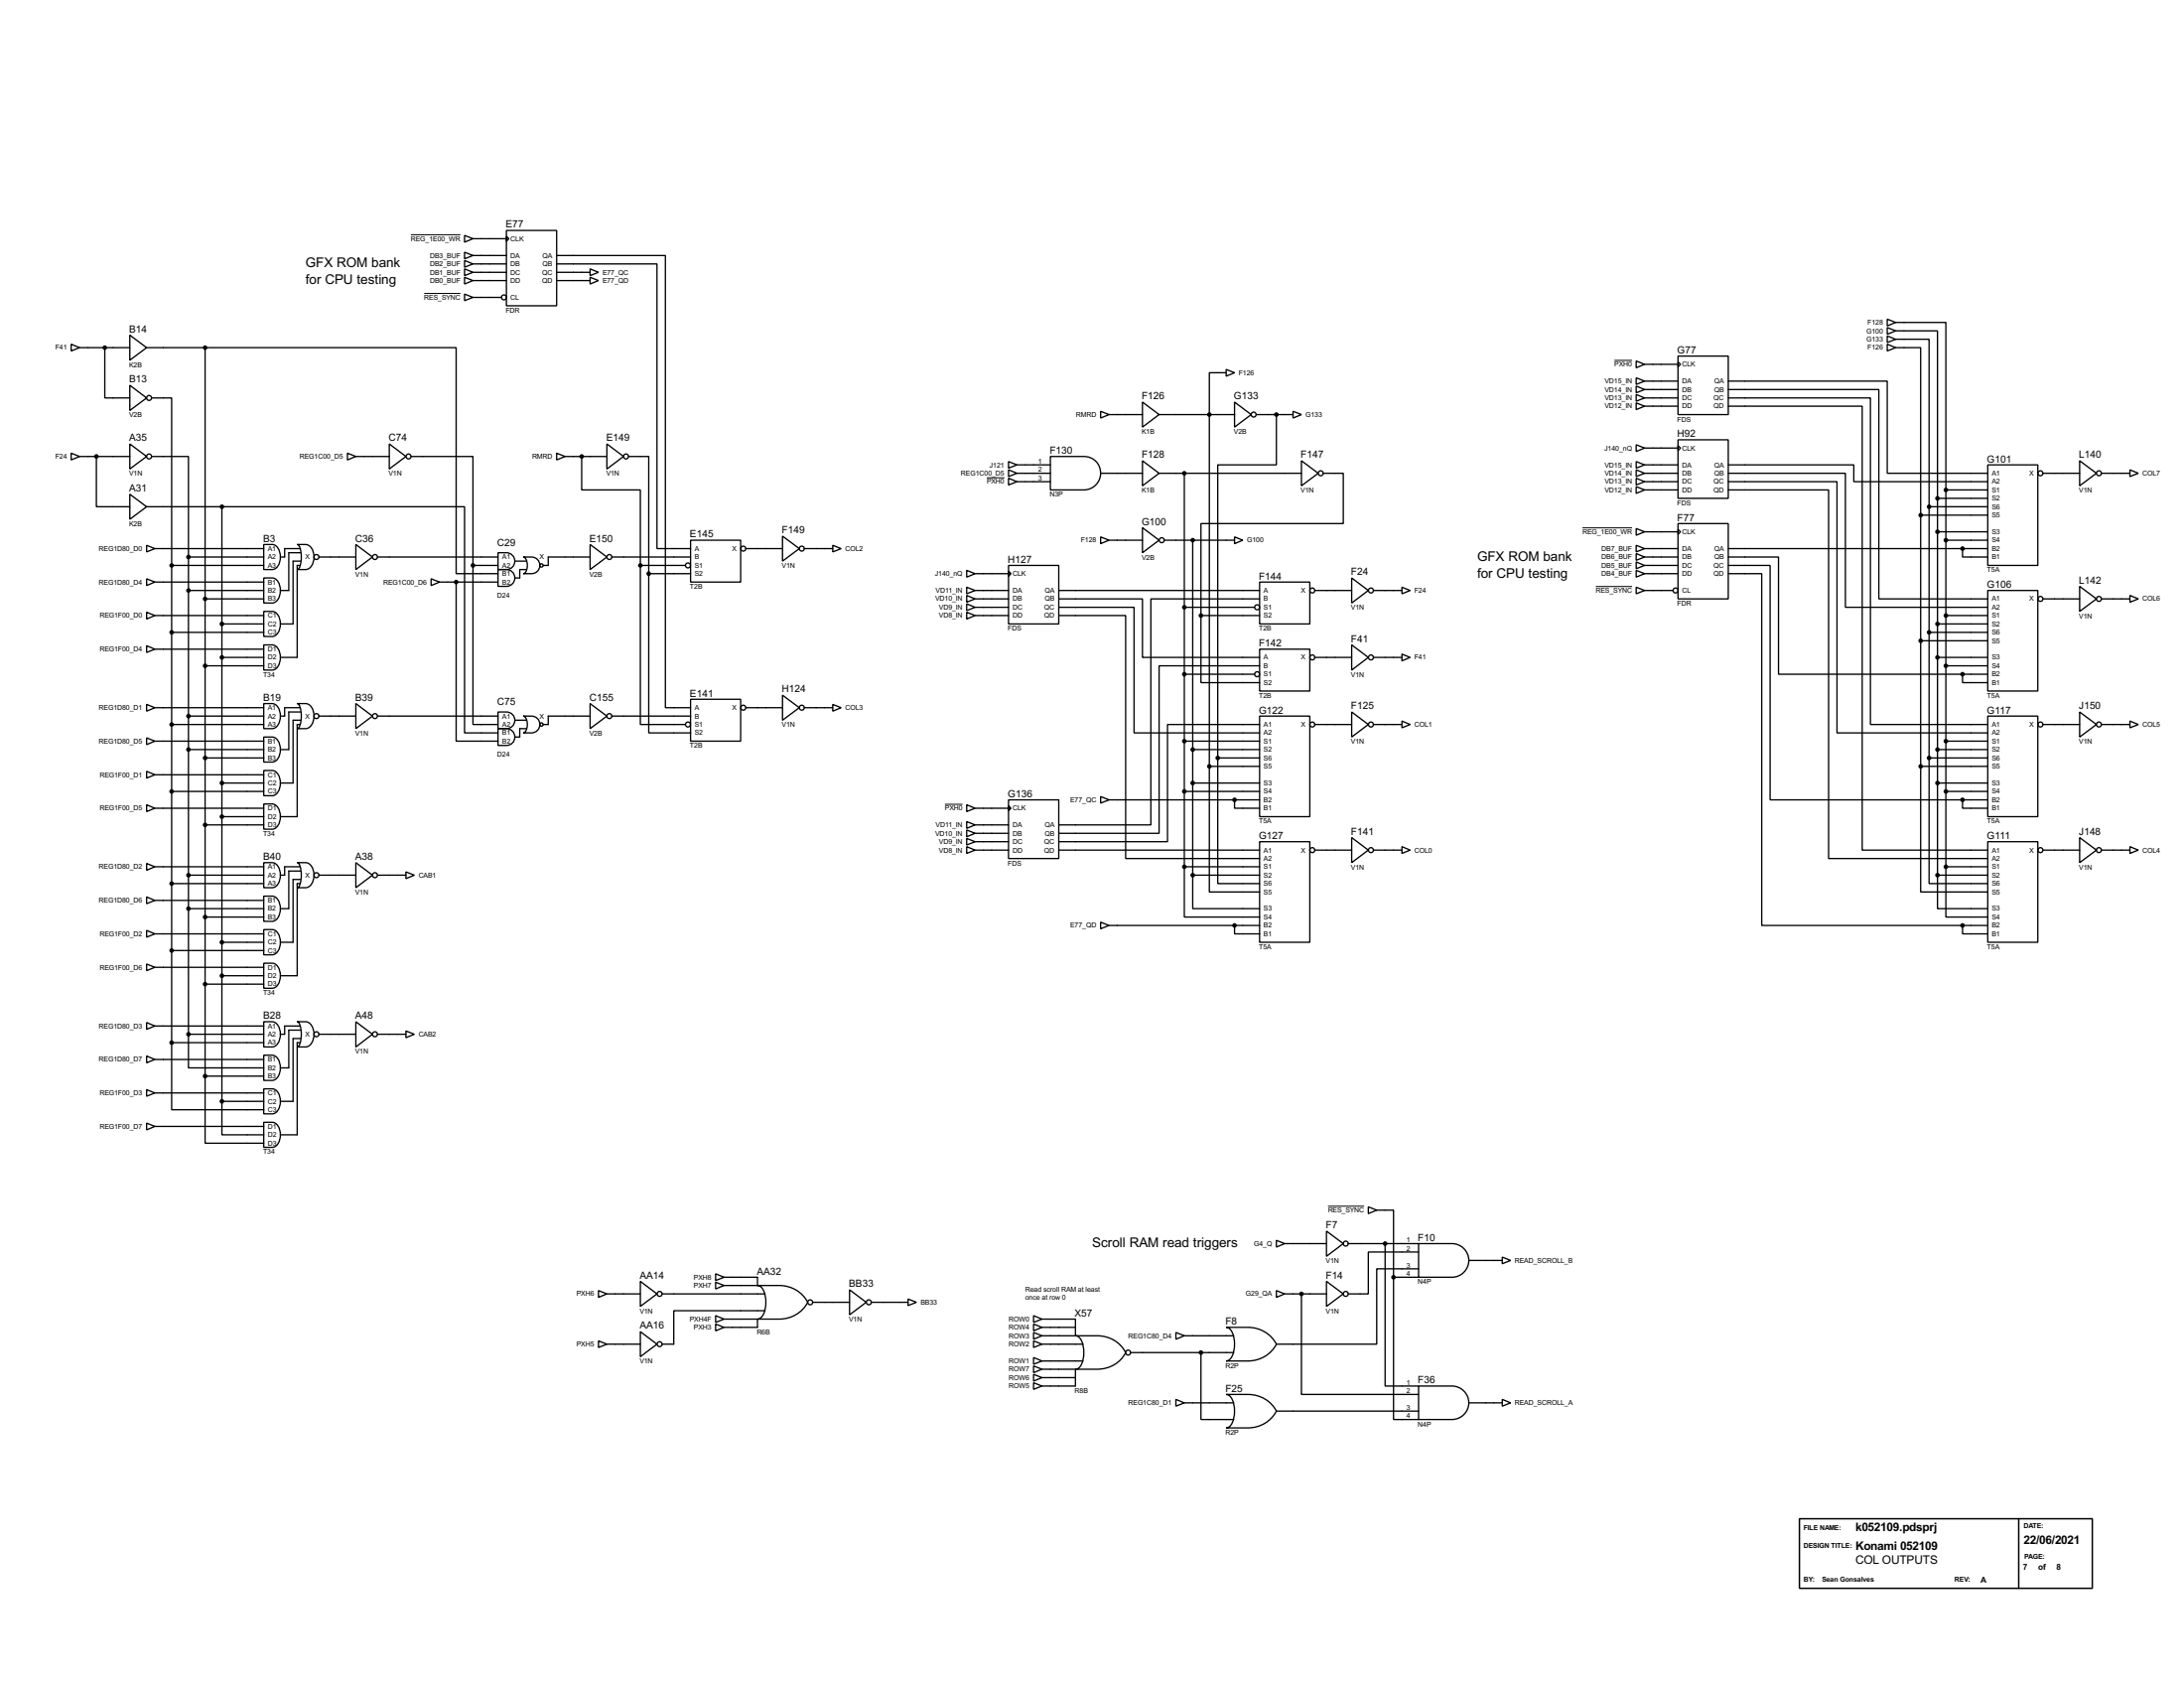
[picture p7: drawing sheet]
<svg xmlns="http://www.w3.org/2000/svg" width="663mm" height="510mm" viewBox="0 0 663 510" stroke-linecap="round" stroke-linejoin="round" font-family="sans-serif">
<g fill="none" stroke="#000" stroke-width=".4">
<path d="M141 79l2.6 1.1-2.6 1zM141 76.5l2.6 1-2.6 1zM141 71.4l2.6 1-2.6 1.1zM143.6 77.5h10.1M143.6 72.4h10.1M153.7 69.9h15.3v22.9h-15.3zM153.7 71.7l.8 .7-.8 .8zM169 77.5h33v137.2h7.6M141 84.1l2.6 1-2.6 1.1zM141 81.6l2.6 1-2.6 1zM141 89.2l2.6 1-2.6 1zM143.6 85.1h10.1"/>
<path d="M143.6 82.6h10.1M143.6 80.1h10.1M143.6 90.2h8.6M169 80.1h30.4v86.3h10.2M169 85.1h10.1M169 82.6h10.1M179.1 81.6l2.6 1-2.6 1zM179.1 84.1l2.6 1-2.6 1.1zM572.8 96.8l2.6 1-2.6 1.1zM572.8 99.4l2.6 1-2.6 1zM575.4 97.8h15.2v50.8M21.6 104.4l2.6 1.1-2.6 1z"/>
<path d="M24.2 105.5h15.2M31.8 105.5v15.2h7.6M39.4 101.7l5.1 3.8-5.1 3.8zM39.4 116.9l5.1 3.8-5.1 3.8zM44.5 105.5h17.8M62.3 105.5h76.2v68.5h12.7M62.3 105.5v220.9M372.2 112.1l2.5 1-2.5 1zM372.2 113.1h-5.1v119.4M496.6 114.6l2.6 1-2.6 1zM496.6 117.1l2.6 1.1-2.6 1zM496.6 119.7l2.6 1-2.6 1z"/>
<path d="M496.6 109.5l2.6 1-2.6 1.1zM499.2 115.6h10.1M499.2 118.2h10.1M499.2 110.5h10.1M509.3 108h15.3v17.8h-15.3zM509.3 109.8l.8 .7-.8 .8zM524.6 115.6h48.2v28h30.5M524.6 118.2h45.7v63.5h33M572.8 101.9l2.6 1-2.6 1zM572.8 104.4l2.6 1.1-2.6 1zM575.4 100.4h12.7v50.8M575.4 102.9h10.1v50.8"/>
<path d="M575.4 105.5h7.6v50.8M21.6 137.5l2.6 1-2.6 1zM24.2 138.5h15.2M29.3 138.5v15.2h10.1M39.4 134.7l5.1 3.8-5.1 3.8zM46 138.5h11.2v30.5M46 120.7h6.1v50.8M105.5 137.5l2.5 1-2.5 1zM108 138.5h10.2M118.2 134.7l5 3.8-5 3.8zM124.8 138.5h18.8v33M169 137.5l2.5 1-2.5 1z"/>
<path d="M171.5 138.5h12.7M176.6 138.5v10.1h17.8v22.9M184.2 134.7l5.1 3.8-5.1 3.8zM190.8 138.5h6.1v35.5M318.8 138.5h10.2a5.1 5.1 0 0 1 5.1 5 5.1 5.1 0 0 1-5.1 5.1h-10.2zM334.1 124.8l2.5 1-2.5 1zM336.6 125.8h10.2M346.8 122l5 3.8-5 3.8zM346.8 139.8l5 3.8-5 3.8zM351.8 125.8h22.9M374.7 122l5.1 3.8-5.1 3.8zM381.3 125.8h11.2"/>
<path d="M387.4 125.8v15.2h-17.8v88.9M392.5 124.8l2.5 1-2.5 1zM395 139.8l5.1 3.8-5.1 3.8zM496.6 134.9l2.6 1-2.6 1.1zM496.6 122.2l2.6 1-2.6 1.1zM499.2 135.9h10.1M499.2 120.7h10.1M499.2 123.2h10.1M509.3 133.4h15.3v17.8h-15.3zM509.3 135.2l.8 .7-.8 .8zM524.6 120.7h43.1v99.1h35.6M524.6 123.2h40.6v134.7h38.1"/>
<path d="M631.2 139.8l5.1 3.8-5.1 3.8zM39.4 149.9l5.1 3.8-5.1 3.8zM44.5 153.7h22.9M67.4 153.7h73.6v68.6h10.2M67.4 153.7v180.4M306.1 140l2.6 1-2.6 1zM306.1 142.5l2.6 1.1-2.6 1zM306.1 145.1l2.6 1-2.6 1zM308.7 143.6h10.1M308.7 141h10.1M308.7 146.1h10.1M334.1 143.6h12.7"/>
<path d="M351.8 143.6h43.2M359.5 143.6v119.3M401.6 143.6h6.1v15.2h-43.2v27.9M496.6 140l2.6 1-2.6 1zM496.6 142.5l2.6 1.1-2.6 1zM496.6 145.1l2.6 1-2.6 1zM496.6 147.6l2.6 1-2.6 1.1zM499.2 143.6h10.1M499.2 141h10.1M499.2 146.1h10.1M499.2 148.6h10.1M509.3 158.8h15.3v22.9h-15.3z"/>
<path d="M524.6 143.6h35.5v40.6h43.2M524.6 146.1h33v76.2h45.7M524.6 148.6h30.4v111.8h48.3M524.6 141h38.1v5.1h40.6M583 156.3h20.3M583 156.3v76.2M585.5 153.7h17.8M585.5 153.7v76.2M588.1 151.2h15.2M588.1 151.2v114.3M590.6 148.6h12.7M590.6 148.6v114.3"/>
<path d="M603.3 141h15.2v30.5h-15.2zM620.1 143.6h11.1M637.8 143.6h8.7M646.5 142.5l2.5 1.1-2.5 1zM44.5 165.4l2.5 1-2.5 1zM44.5 175.6l2.5 1-2.5 1zM47 166.4h33.1M47 176.6h33.1M52.1 171.5h28M52.1 171.5v144.8M57.2 179.1h22.9M57.2 169h22.9"/>
<path d="M57.2 169v144.7M80.1 165.2h2.5a3.3 3.3 0 0 1 2.5 3.8 3.3 3.3 0 0 1-2.5 3.8h-2.5zM80.1 175.3h2.5a3.3 3.3 0 0 1 2.5 3.8 3.3 3.3 0 0 1-2.5 3.8h-2.5zM90.2 165.2h2.6a3.3 3.3 0 0 1 2.5 3.8 3.3 3.3 0 0 1-2.5 3.8h-2.6a2.96 2.96 0 0 0 1.2-3l-.2-3.2a1.56 1.56 0 0 0-1-1.4zM91 171.5h-.8v27.9h-5.1M91 166.4h-4.6v2.6h-1.3M91.2 167.7h-3.5v11.4h-2.6M91.2 170.2h-2.2v19.1h-3.9M96.8 169h11.2M108 165.2l5.1 3.8-5.1 3.8zM114.6 169h36.6M130.9 175.6l2.5 1-2.5 1z"/>
<path d="M133.4 176.6h17.8M138.5 176.6v48.2h12.7M143.6 171.5v48.3h7.6M143.6 171.5h7.6M151.2 167.7a5 5 0 0 1 4.1 .5 2.55 2.55 0 0 1 .8 2.9 2.55 2.55 0 0 1-2.4 1.7h-2.5zM151.2 172.8a5.1 5.1 0 0 1 4.1 .5 2.57 2.57 0 0 1 .8 2.8 2.57 2.57 0 0 1-2.4 1.8h-2.5zM156.3 170.2h3.5M158.8 169a5.1 5.1 0 0 1 4.1 .5 2.53 2.53 0 0 1 .8 2.8 2.53 2.53 0 0 1-2.4 1.7h-2.5a3.1 3.1 0 0 0 .9-4.3zM159.8 172.8h-2v2.5h-1.5M179.1 165.2l5.1 3.8-5.1 3.8zM179.1 169h-12.7v2.5h-1.5M185.7 169h23.9"/>
<path d="M194.4 171.5v48.3h13.7M194.4 171.5h13.7M196.9 174v48.3h12.7M196.9 174h12.7M209.6 163.9h15.2v12.7h-15.2zM226.4 166.4h11.1M237.5 162.6l5.1 3.8-5.1 3.8zM244.1 166.4h8.7M252.8 165.4l2.5 1-2.5 1zM293.4 178.1l2.6 1-2.6 1zM293.4 173l2.6 1-2.6 1.1zM296 179.1h10.1"/>
<path d="M296 174h10.1M306.1 171.5h15.3v17.8h-15.3zM306.1 173.3l.8 .7-.8 .8zM321.4 179.1h60.9M334.1 162.9l2.5 1-2.5 1zM336.6 163.9h10.2M346.8 160.1l5 3.8-5 3.8zM353.4 163.9h21.3M362 163.9v101.6M374.7 162.9l2.5 1-2.5 1zM382.3 176.6h15.3v12.7h-15.3zM399.1 179.1h11.2"/>
<path d="M410.3 175.3l5 3.8-5 3.8zM416.9 179.1h8.6M425.5 178.1l2.5 1-2.5 1zM496.6 178.1l2.6 1-2.6 1zM496.6 165.4l2.6 1-2.6 1zM496.6 167.9l2.6 1.1-2.6 1zM496.6 170.5l2.6 1-2.6 1zM496.6 173l2.6 1-2.6 1.1zM496.6 160.3l2.6 1-2.6 1.1zM499.2 179.1h8.6M499.2 174h10.1M499.2 166.4h10.1"/>
<path d="M499.2 169h10.1M499.2 171.5h10.1M499.2 161.3h10.1M509.3 160.6l.8 .7-.8 .8zM524.6 169h15.2v35.5h55.9M524.6 171.5h12.7v71.1h58.4M524.6 174h10.1v106.7h61M524.6 166.4h78.7M588.1 161.3h15.2M590.6 163.9h12.7M595.7 166.4v2.6h7.6M603.3 179.1h15.2v30.5h-15.2z"/>
<path d="M631.2 177.9l5.1 3.8-5.1 3.8zM44.5 185.7l2.5 1-2.5 1.1zM44.5 195.9l2.5 1-2.5 1zM47 186.7h33.1M47 196.9h33.1M52.1 191.8h28M62.3 181.7h17.8M67.4 199.4h12.7M67.4 189.3h12.7M80.1 185.5h2.5a3.3 3.3 0 0 1 2.5 3.8 3.3 3.3 0 0 1-2.5 3.8h-2.5zM80.1 195.6h2.5a3.3 3.3 0 0 1 2.5 3.8 3.4 3.4 0 0 1-2.5 3.9h-2.5zM293.4 180.6l2.6 1.1-2.6 1z"/>
<path d="M293.4 183.2l2.6 1-2.6 1zM293.4 185.7l2.6 1-2.6 1.1zM296 181.7h10.1M296 184.2h10.1M296 186.7h10.1M321.4 181.7h25.4v17.7h35.5M321.4 184.2h22.8v38.1h38.1M321.4 186.7h20.3v73.7h40.6M359.5 184.2h21.3M364.5 186.7v20.4h17.8M364.5 186.7h17.8M382.3 196.9h15.3v12.7h-15.3z"/>
<path d="M382.3 181.7h-33v68.5h-27.9M399.1 199.4h11.2M410.3 195.6l5 3.8-5 3.9zM416.9 199.4h8.6M425.5 198.4l2.5 1-2.5 1.1zM583 194.4h20.3M585.5 191.8h17.8M588.1 199.4h15.2M588.1 189.3h15.2M590.6 186.7h12.7M620.1 181.7h11.1M637.8 181.7h8.7"/>
<path d="M646.5 180.6l2.5 1.1-2.5 1zM44.5 213.7l2.5 1-2.5 1zM47 214.7h33.1M52.1 219.8h28M57.2 217.2h22.9M62.3 202h17.8M80.1 213.4h2.5a3.3 3.3 0 0 1 2.5 3.8 3.3 3.3 0 0 1-2.5 3.8h-2.5zM90.2 213.4h2.6a3.3 3.3 0 0 1 2.5 3.8 3.3 3.3 0 0 1-2.5 3.8h-2.6a2.96 2.96 0 0 0 1.2-2.9l-.2-3.3a1.56 1.56 0 0 0-1-1.4zM91 219.8h-.8v27.9h-5.1M91 214.7h-4.6v2.5h-1.3M91.2 218.5h-2.2v19h-3.9M91.2 216h-3.5v11.4h-2.6"/>
<path d="M96.8 217.2h11.2M108 213.4l5.1 3.8-5.1 3.8zM114.6 217.2h36.6M151.2 216a5.2 5.2 0 0 1 4.1 .5 2.54 2.54 0 0 1 .8 2.8 2.54 2.54 0 0 1-2.4 1.7h-2.5zM156.3 218.5h3.5M158.8 217.2a5.1 5.1 0 0 1 4.1 .5 2.57 2.57 0 0 1 .8 2.9 2.57 2.57 0 0 1-2.4 1.7h-2.5a3.2 3.2 0 0 0 .9-4.4zM179.1 213.4l5.1 3.8-5.1 3.8zM179.1 217.2h-12.7v2.6h-1.5M185.7 217.2h23.9M209.6 212.1h15.2v12.7h-15.2zM226.4 214.7h11.1M237.5 210.9l5.1 3.8-5.1 3.8z"/>
<path d="M244.1 214.7h8.7M252.8 213.7l2.5 1-2.5 1zM359.5 204.5h21.3M382.3 217.2h15.3v30.5h-15.3zM382.3 219.8h-27.9v35.5h-33M382.3 202h-30.5v50.8h-30.4M399.1 219.8h11.2M410.3 216l5 3.8-5 3.8zM416.9 219.8h8.6M425.5 218.7l2.5 1.1-2.5 1zM590.6 202h12.7M595.7 204.5v2.6h7.6"/>
<path d="M595.7 204.5h7.6M603.3 217.2h15.2v30.5h-15.2zM620.1 219.8h11.1M631.2 216l5.1 3.8-5.1 3.8zM637.8 219.8h8.7M646.5 218.7l2.5 1.1-2.5 1zM44.5 234l2.5 1-2.5 1zM44.5 223.8l2.5 1-2.5 1.1zM47 224.8h33.1M47 235h33.1M57.2 227.4h22.9M62.3 229.9h17.8"/>
<path d="M67.4 237.5h12.7M80.1 223.6h2.5a3.3 3.3 0 0 1 2.5 3.8 3.3 3.3 0 0 1-2.5 3.8h-2.5zM80.1 233.7h2.5a3.3 3.3 0 0 1 2.5 3.8 3.4 3.4 0 0 1-2.5 3.9h-2.5zM151.2 221a5.1 5.1 0 0 1 4.1 .5 2.56 2.56 0 0 1 .8 2.9 2.56 2.56 0 0 1-2.4 1.7h-2.5zM159.8 221h-2v2.6h-1.5M359.5 224.8h22.8M362 237.5h20.3M362 227.4h20.3M367.1 232.5v38.1h15.2M367.1 232.5h15.2M369.6 229.9v38.1h12.7M369.6 229.9h12.7"/>
<path d="M583 232.5v38.1h20.3M583 232.5h20.3M585.5 229.9v38.1h17.8M585.5 229.9h17.8M588.1 237.5h15.2M588.1 227.4h15.2M590.6 224.8h12.7M44.5 244.1l2.5 1.1-2.5 1zM47 245.2h33.1M52.1 240.1h28M62.3 250.2h17.8M67.4 247.7h12.7"/>
<path d="M80.1 243.9h2.5a3.4 3.4 0 0 1 2.5 3.8 3.3 3.3 0 0 1-2.5 3.8h-2.5zM293.4 244.1l2.6 1.1-2.6 1zM293.4 249.2l2.6 1-2.6 1.1zM293.4 251.8l2.6 1-2.6 1zM293.4 254.3l2.6 1-2.6 1zM293.4 256.8l2.6 1.1-2.6 1zM296 257.9h10.1M296 245.2h10.1M296 250.2h10.1M296 252.8h10.1M296 255.3h10.1M306.1 242.6h15.3v17.8h-15.3z"/>
<path d="M306.1 244.4l.8 .8-.8 .7zM321.4 257.9h60.9M334.1 241.6l2.5 1-2.5 1zM336.6 242.6h45.7M359.5 240.1h22.8M374.7 242.6v2.6h7.6M382.3 255.3h15.3v30.5h-15.3zM399.1 257.9h11.2M410.3 254.1l5 3.8-5 3.8zM416.9 257.9h8.6M425.5 256.8l2.5 1.1-2.5 1zM590.6 240.1h12.7"/>
<path d="M595.7 242.6v2.6h7.6M595.7 242.6h7.6M603.3 255.3h15.2v30.5h-15.2zM620.1 257.9h11.1M631.2 254.1l5.1 3.8-5.1 3.8zM637.8 257.9h8.7M646.5 256.8l2.5 1.1-2.5 1zM44.5 261.9l2.5 1-2.5 1.1zM44.5 272.1l2.5 1-2.5 1zM47 262.9h33.1M47 273.1h33.1M52.1 268h28"/>
<path d="M57.2 265.5h22.9M57.2 275.6h22.9M62.3 278.2h17.8M80.1 261.7h2.5a3.3 3.3 0 0 1 2.5 3.8 3.3 3.3 0 0 1-2.5 3.8h-2.5zM80.1 271.8h2.5a3.3 3.3 0 0 1 2.5 3.8 3.4 3.4 0 0 1-2.5 3.9h-2.5zM90.2 261.7h2.6a3.3 3.3 0 0 1 2.5 3.8 3.3 3.3 0 0 1-2.5 3.8h-2.6a2.96 2.96 0 0 0 1.2-3l-.2-3.2a1.56 1.56 0 0 0-1-1.4zM91 262.9h-4.6v2.6h-1.3M91 268h-.8v28h-5.1M91.2 264.2h-3.5v11.4h-2.6M91.2 266.8h-2.2v19h-3.9M96.8 265.5h11.2M108 261.7l5.1 3.8-5.1 3.8z"/>
<path d="M114.6 265.5h8.6M123.2 264.5l2.6 1-2.6 1zM334.1 279.7l2.5 1-2.5 1zM359.5 262.9v15.3h22.8M359.5 262.9h22.8M362 265.5v10.1h20.3M362 265.5h20.3M588.1 265.5v10.1h15.2M588.1 265.5h15.2M590.6 262.9v15.3h12.7M590.6 262.9h12.7M44.5 282.2l2.5 1.1-2.5 1z"/>
<path d="M44.5 292.4l2.5 1-2.5 1zM47 283.3h33.1M47 293.4h33.1M52.1 288.3h28M62.3 298.5h17.8M67.4 296h12.7M67.4 285.8h12.7M80.1 282h2.5a3.4 3.4 0 0 1 2.5 3.8 3.3 3.3 0 0 1-2.5 3.8h-2.5zM80.1 292.2h2.5a3.3 3.3 0 0 1 2.5 3.8 3.3 3.3 0 0 1-2.5 3.8h-2.5zM336.6 280.7h45.7M374.7 280.7v2.6h7.6M595.7 280.7v2.6h7.6"/>
<path d="M595.7 280.7h7.6M44.5 310.2l2.5 1-2.5 1zM47 311.2h33.1M52.1 316.3v20.3h28M52.1 316.3h28M57.2 313.7v10.2h22.9M57.2 313.7h22.9M80.1 309.9h2.5a3.3 3.3 0 0 1 2.5 3.8 3.4 3.4 0 0 1-2.5 3.9h-2.5zM90.2 309.9h2.6a3.4 3.4 0 0 1 2.5 3.8 3.4 3.4 0 0 1-2.5 3.9h-2.6a3 3 0 0 0 1.2-3l-.2-3.3a1.59 1.59 0 0 0-1-1.4zM91 311.2h-4.6v2.5h-1.3M91 316.3h-.8v27.9h-5.1M91.2 315h-2.2v19.1h-3.9"/>
<path d="M91.2 312.5h-3.5v11.4h-2.6M96.8 313.7h11.2M108 309.9l5.1 3.8-5.1 3.9zM114.6 313.7h8.6M123.2 312.7l2.6 1-2.6 1.1zM44.5 330.5l2.5 1-2.5 1zM44.5 320.3l2.5 1.1-2.5 1zM47 331.5h33.1M47 321.4h33.1M62.3 326.4v20.4h17.8M62.3 326.4h17.8M67.4 334.1v10.1h12.7"/>
<path d="M67.4 334.1h12.7M80.1 320.1h2.5a3.4 3.4 0 0 1 2.5 3.8 3.3 3.3 0 0 1-2.5 3.8h-2.5zM80.1 330.3h2.5a3.3 3.3 0 0 1 2.5 3.8 3.3 3.3 0 0 1-2.5 3.8h-2.5zM44.5 340.7l2.5 1-2.5 1zM47 341.7h33.1M80.1 340.4h2.5a3.3 3.3 0 0 1 2.5 3.8 3.3 3.3 0 0 1-2.5 3.8h-2.5zM387.4 376.2l2.5 1-2.5 1.1zM389.9 377.2h12.7M402.6 373.4l5.1 3.8-5.1 3.9zM409.2 377.2h21.4M415.3 366.1l2.6 1-2.6 1zM417.9 367.1h5.1v20.3"/>
<path d="M420.4 377.2v43.2h10.2M430.6 377.2h10.1a5.1 5.1 0 0 1 5.1 5.1 5.1 5.1 0 0 1-5.1 5.1h-10.1zM430.6 379.8h-15.3v12.7h-6.1M181.7 391.5l2.5 1-2.5 1zM184.2 392.5h10.2M194.4 388.7l5 3.8-5 3.8zM201 392.5h31.2M217.2 386.4l2.6 1-2.6 1zM217.2 388.9l2.6 1-2.6 1.1zM217.2 399.1l2.6 1-2.6 1zM219.8 387.4h10.1v2.5h-10.1M229.9 389.9h6.6a9.6 9.6 0 0 1 8.7 5.1 9.6 9.6 0 0 1-8.7 5.1h-6.6a3.2 3.2 0 0 0 2.4-3.1 7.7 7.7 0 0 0-1.4-6.7z"/>
<path d="M232.2 397.6h-27.7v10.1h-3.5M246.7 395h11.2M257.9 391.2l5 3.8-5 3.8zM264.5 395h11.1M275.6 394l2.6 1-2.6 1zM313.7 399.1l2.6 1-2.6 1zM387.4 391.5l2.5 1-2.5 1zM389.9 392.5h12.7M395 392.5v30.5h35.6M402.6 388.7l5.1 3.8-5.1 3.8zM423 387.4v43.2h7.6M423 387.4h7.6"/>
<path d="M430.6 384.9h-12.7v22.8h-30.5M445.8 382.3h10.2M456 381.3l2.5 1-2.5 1zM181.7 406.7l2.5 1-2.5 1zM184.2 407.7h10.2M194.4 403.9l5 3.8-5 3.8zM217.2 401.6l2.6 1-2.6 1.1zM219.8 400.1h10.1v2.5h-10.1M313.7 401.6l2.6 1-2.6 1.1zM313.7 404.2l2.6 1-2.6 1zM313.7 406.7l2.6 1-2.6 1zM313.7 411.8l2.6 1-2.6 1z"/>
<path d="M313.7 414.3l2.6 1-2.6 1.1zM313.7 416.9l2.6 1-2.6 1zM313.7 419.4l2.6 1-2.6 1zM316.3 400.1h10.1v5.1h-10.1M316.3 402.6h10.1M316.3 407.7h12.4M316.3 412.8h12.4M316.3 415.3h10.1v5.1h-10.1M316.3 417.9h10.1M326.4 405.2h6.6a9.5 9.5 0 0 1 8.7 5.1 9.5 9.5 0 0 1-8.7 5h-6.6a3.1 3.1 0 0 0 2.4-3.1 7.8 7.8 0 0 0-1.3-6.6zM343.2 410.3h31.3M356.9 404.2l2.6 1-2.6 1z"/>
<path d="M359.5 405.2h15M364.5 410.3v20.3h10M372.2 402.6h6.6a9.6 9.6 0 0 1 8.6 5.1 9.6 9.6 0 0 1-8.6 5.1h-6.6a3.2 3.2 0 0 0 2.3-3.1 7.7 7.7 0 0 0-1.3-6.7zM356.9 424.5l2.6 1-2.6 1zM359.5 425.5h15M372.2 423h6.6a9.6 9.6 0 0 1 8.6 5 9.6 9.6 0 0 1-8.6 5.1h-6.6a3.2 3.2 0 0 0 2.3-3.1 7.6 7.6 0 0 0-1.3-6.6zM387.4 428h43.2M430.6 420.4h10.1a5.1 5.1 0 0 1 5.1 5.1 5.1 5.1 0 0 1-5.1 5.1h-10.1zM445.8 425.5h10.2M456 424.5l2.5 1-2.5 1z"/>
<circle cx="152.9" cy="90.2" r=".75"/>
<circle cx="45.2" cy="138.5" r=".75"/>
<circle cx="45.2" cy="120.7" r=".75"/>
<circle cx="124" cy="138.5" r=".75"/>
<circle cx="190" cy="138.5" r=".75"/>
<circle cx="380.5" cy="125.8" r=".75"/>
<circle cx="400.8" cy="143.6" r=".75"/>
<circle cx="619.3" cy="143.6" r=".75"/>
<circle cx="637" cy="143.6" r=".75"/>
<circle cx="96" cy="169" r=".75"/>
<circle cx="113.8" cy="169" r=".75"/>
<circle cx="164.3" cy="171.5" r=".5"/>
<circle cx="184.9" cy="169" r=".75"/>
<circle cx="208.8" cy="171.5" r=".75"/>
<circle cx="225.6" cy="166.4" r=".75"/>
<circle cx="243.3" cy="166.4" r=".75"/>
<circle cx="352.6" cy="163.9" r=".75"/>
<circle cx="398.3" cy="179.1" r=".75"/>
<circle cx="416.1" cy="179.1" r=".75"/>
<circle cx="508.5" cy="179.1" r=".75"/>
<circle cx="381.5" cy="184.2" r=".75"/>
<circle cx="398.3" cy="199.4" r=".75"/>
<circle cx="416.1" cy="199.4" r=".75"/>
<circle cx="619.3" cy="181.7" r=".75"/>
<circle cx="637" cy="181.7" r=".75"/>
<circle cx="96" cy="217.2" r=".75"/>
<circle cx="113.8" cy="217.2" r=".75"/>
<circle cx="164.3" cy="219.8" r=".5"/>
<circle cx="184.9" cy="217.2" r=".75"/>
<circle cx="208.8" cy="219.8" r=".75"/>
<circle cx="225.6" cy="214.7" r=".75"/>
<circle cx="243.3" cy="214.7" r=".75"/>
<circle cx="381.5" cy="204.5" r=".75"/>
<circle cx="398.3" cy="219.8" r=".75"/>
<circle cx="416.1" cy="219.8" r=".75"/>
<circle cx="619.3" cy="219.8" r=".75"/>
<circle cx="637" cy="219.8" r=".75"/>
<circle cx="398.3" cy="257.9" r=".75"/>
<circle cx="416.1" cy="257.9" r=".75"/>
<circle cx="619.3" cy="257.9" r=".75"/>
<circle cx="637" cy="257.9" r=".75"/>
<circle cx="96" cy="265.5" r=".75"/>
<circle cx="113.8" cy="265.5" r=".75"/>
<circle cx="96" cy="313.7" r=".75"/>
<circle cx="113.8" cy="313.7" r=".75"/>
<circle cx="408.4" cy="377.2" r=".75"/>
<circle cx="200.2" cy="392.5" r=".75"/>
<circle cx="245.9" cy="395" r=".75"/>
<circle cx="263.7" cy="395" r=".75"/>
<circle cx="408.4" cy="392.5" r=".75"/>
<circle cx="200.2" cy="407.7" r=".75"/>
<circle cx="342.4" cy="410.3" r=".75"/>
</g>
<g fill="#000" stroke="#000" stroke-width=".4">
<circle cx="31.8" cy="105.5" r=".5"/>
<circle cx="62.2" cy="105.5" r=".5"/>
<circle cx="29.2" cy="138.5" r=".5"/>
<circle cx="176.5" cy="138.5" r=".5"/>
<circle cx="367" cy="125.8" r=".5"/>
<circle cx="387.4" cy="125.8" r=".5"/>
<circle cx="67.3" cy="153.7" r=".5"/>
<circle cx="359.4" cy="143.6" r=".5"/>
<circle cx="582.9" cy="156.3" r=".5"/>
<circle cx="585.5" cy="153.7" r=".5"/>
<circle cx="588" cy="151.2" r=".5"/>
<circle cx="590.6" cy="148.6" r=".5"/>
<circle cx="52.1" cy="171.5" r=".5"/>
<circle cx="57.2" cy="169" r=".5"/>
<circle cx="57.2" cy="179.1" r=".5"/>
<circle cx="138.4" cy="176.6" r=".5"/>
<circle cx="143.5" cy="171.5" r=".5"/>
<circle cx="194.3" cy="171.5" r=".5"/>
<circle cx="196.9" cy="174" r=".5"/>
<circle cx="362" cy="163.9" r=".5"/>
<circle cx="588" cy="161.3" r=".5"/>
<circle cx="590.6" cy="163.9" r=".5"/>
<circle cx="595.6" cy="166.4" r=".5"/>
<circle cx="52.1" cy="191.8" r=".5"/>
<circle cx="62.2" cy="181.7" r=".5"/>
<circle cx="67.3" cy="199.4" r=".5"/>
<circle cx="67.3" cy="189.3" r=".5"/>
<circle cx="359.4" cy="184.2" r=".5"/>
<circle cx="364.5" cy="186.7" r=".5"/>
<circle cx="582.9" cy="194.4" r=".5"/>
<circle cx="585.5" cy="191.8" r=".5"/>
<circle cx="588" cy="189.3" r=".5"/>
<circle cx="588" cy="199.4" r=".5"/>
<circle cx="590.6" cy="186.7" r=".5"/>
<circle cx="52.1" cy="219.8" r=".5"/>
<circle cx="57.2" cy="217.2" r=".5"/>
<circle cx="62.2" cy="202" r=".5"/>
<circle cx="359.4" cy="204.5" r=".5"/>
<circle cx="590.6" cy="202" r=".5"/>
<circle cx="595.6" cy="204.5" r=".5"/>
<circle cx="57.2" cy="227.4" r=".5"/>
<circle cx="62.2" cy="229.9" r=".5"/>
<circle cx="67.3" cy="237.5" r=".5"/>
<circle cx="359.4" cy="224.8" r=".5"/>
<circle cx="362" cy="237.5" r=".5"/>
<circle cx="362" cy="227.4" r=".5"/>
<circle cx="367" cy="232.5" r=".5"/>
<circle cx="369.6" cy="229.9" r=".5"/>
<circle cx="582.9" cy="232.5" r=".5"/>
<circle cx="585.5" cy="229.9" r=".5"/>
<circle cx="588" cy="237.5" r=".5"/>
<circle cx="588" cy="227.4" r=".5"/>
<circle cx="590.6" cy="224.8" r=".5"/>
<circle cx="52.1" cy="240.1" r=".5"/>
<circle cx="62.2" cy="250.2" r=".5"/>
<circle cx="67.3" cy="247.7" r=".5"/>
<circle cx="359.4" cy="240.1" r=".5"/>
<circle cx="374.7" cy="242.6" r=".5"/>
<circle cx="590.6" cy="240.1" r=".5"/>
<circle cx="595.6" cy="242.6" r=".5"/>
<circle cx="52.1" cy="268" r=".5"/>
<circle cx="57.2" cy="265.5" r=".5"/>
<circle cx="57.2" cy="275.6" r=".5"/>
<circle cx="62.2" cy="278.2" r=".5"/>
<circle cx="359.4" cy="262.9" r=".5"/>
<circle cx="362" cy="265.5" r=".5"/>
<circle cx="588" cy="265.5" r=".5"/>
<circle cx="590.6" cy="262.9" r=".5"/>
<circle cx="52.1" cy="288.3" r=".5"/>
<circle cx="62.2" cy="298.5" r=".5"/>
<circle cx="67.3" cy="296" r=".5"/>
<circle cx="67.3" cy="285.8" r=".5"/>
<circle cx="374.7" cy="280.7" r=".5"/>
<circle cx="595.6" cy="280.7" r=".5"/>
<circle cx="52.1" cy="316.3" r=".5"/>
<circle cx="57.2" cy="313.7" r=".5"/>
<circle cx="62.2" cy="326.4" r=".5"/>
<circle cx="67.3" cy="334.1" r=".5"/>
<circle cx="420.4" cy="377.2" r=".5"/>
<circle cx="395" cy="392.5" r=".5"/>
<circle cx="422.9" cy="387.4" r=".5"/>
<circle cx="364.5" cy="410.3" r=".5"/>
</g>
<path d="M124.7 71.2h15.1M128.8 89h11M490 109.3h5.4M299.5 144.9h5.4M480.3 160.1h15.1M484.4 177.9h11M286.8 244h5.4M403.1 365.9h11" fill="none" stroke="#000" stroke-width=".3"/>
<path d="M546.2 460.7h88.9v21.1h-88.9zM612.7 460.7v21.1" fill="none" stroke="#000" stroke-width=".45"/>
<g font-size="4.6">
<text x="92.8" y="81.1">GFX ROM bank</text>
<text x="92.8" y="86.2">for CPU testing</text>
<text x="448.4" y="170">GFX ROM bank</text>
<text x="448.4" y="175.2">for CPU testing</text>
<text x="331.5" y="378.4">Scroll RAM read triggers</text>
</g>
<g font-size="4">
<text x="563.2" y="464.3">k052109.pdsprj</text>
<text x="563.2" y="470">Konami 052109</text>
<text x="614.2" y="468.3">22/06/2021</text>
<text x="563.2" y="474.4">COL OUTPUTS</text>
</g>
<g font-size="3.4">
<text x="153.5" y="69.1">E77</text>
<text x="39.2" y="100.9">B14</text>
<text x="509.1" y="107.2">G77</text>
<text x="39.2" y="116.1">B13</text>
<text x="346.6" y="121.2">F126</text>
<text x="374.5" y="121.2">G133</text>
<text x="39.2" y="133.9">A35</text>
<text x="118" y="133.9">C74</text>
<text x="184" y="133.9">E149</text>
<text x="318.6" y="137.6">F130</text>
<text x="509.1" y="132.6">H92</text>
<text x="346.6" y="139">F128</text>
<text x="394.8" y="139">F147</text>
<text x="603.1" y="140.2">G101</text>
<text x="631" y="139">L140</text>
<text x="39.2" y="149.1">A31</text>
<text x="237.3" y="161.8">F149</text>
<text x="346.6" y="159.3">G100</text>
<text x="509.1" y="158">F77</text>
<text x="79.9" y="164.4">B3</text>
<text x="107.8" y="164.4">C36</text>
<text x="151" y="165.6">C29</text>
<text x="178.9" y="164.4">E150</text>
<text x="209.4" y="163">E145</text>
<text x="305.9" y="170.7">H127</text>
<text x="382.1" y="175.7">F144</text>
<text x="410.1" y="174.5">F24</text>
<text x="603.1" y="178.3">G106</text>
<text x="631" y="177.1">L142</text>
<text x="382.1" y="196.1">F142</text>
<text x="410.1" y="194.8">F41</text>
<text x="79.9" y="212.6">B19</text>
<text x="107.8" y="212.6">B39</text>
<text x="151" y="213.9">C75</text>
<text x="178.9" y="212.6">C155</text>
<text x="209.4" y="211.3">E141</text>
<text x="237.3" y="210.1">H124</text>
<text x="410.1" y="215.2">F125</text>
<text x="631" y="215.2">J150</text>
<text x="382.1" y="216.4">G122</text>
<text x="603.1" y="216.4">G117</text>
<text x="305.9" y="241.8">G136</text>
<text x="382.1" y="254.5">G127</text>
<text x="410.1" y="253.3">F141</text>
<text x="603.1" y="254.5">G111</text>
<text x="631" y="253.3">J148</text>
<text x="79.9" y="260.9">B40</text>
<text x="107.8" y="260.9">A38</text>
<text x="79.9" y="309.1">B28</text>
<text x="107.8" y="309.1">A48</text>
<text x="402.4" y="372.6">F7</text>
<text x="430.4" y="376.4">F10</text>
<text x="194.2" y="387.9">AA14</text>
<text x="229.7" y="386.6">AA32</text>
<text x="402.4" y="387.9">F14</text>
<text x="257.7" y="390.4">BB33</text>
<text x="326.2" y="399.3">X57</text>
<text x="372" y="401.8">F8</text>
<text x="194.2" y="403.1">AA16</text>
<text x="430.4" y="419.6">F36</text>
<text x="372" y="422.2">F25</text>
</g>
<g font-size="2.8">
<text x="614.1" y="476">7</text>
<text x="618.7" y="476">of</text>
<text x="624.2" y="476">8</text>
<text x="601.2" y="480.1">A</text>
</g>
<g font-size="2.4">
<text x="124.7" y="73.1">REG_1E00_WR</text>
<text x="155" y="73.1">CLK</text>
<text x="130.5" y="83.3">DB1_BUF</text>
<text x="130.5" y="80.8">DB2_BUF</text>
<text x="130.5" y="78.2">DB3_BUF</text>
<text x="155" y="78.2">DA</text>
<text x="155" y="80.8">DB</text>
<text x="155" y="83.3">DC</text>
<text x="164.6" y="83.3">QC</text>
<text x="164.7" y="78.2">QA</text>
<text x="164.7" y="80.8">QB</text>
<text x="182.9" y="83.3">E77_QC</text>
<text x="130.5" y="85.8">DB0_BUF</text>
<text x="155" y="85.8">DD</text>
<text x="164.6" y="85.8">QD</text>
<text x="182.9" y="85.8">E77_QD</text>
<text x="128.8" y="90.9">RES_SYNC</text>
<text x="153.5" y="94.9">FDR</text>
<text x="155" y="90.9">CL</text>
<text x="566.5" y="101">G100</text>
<text x="566.9" y="98.5">F128</text>
<text x="16.8" y="106.2">F41</text>
<text x="566.5" y="103.6">G133</text>
<text x="566.9" y="106.2">F126</text>
<text x="39.2" y="111.4">K2B</text>
<text x="376" y="113.7">F126</text>
<text x="490" y="111.2">PXH0</text>
<text x="510.6" y="111.2">CLK</text>
<text x="487.1" y="116.3">VD15_IN</text>
<text x="487.1" y="118.9">VD14_IN</text>
<text x="510.6" y="116.3">DA</text>
<text x="510.6" y="118.9">DB</text>
<text x="520.3" y="116.3">QA</text>
<text x="520.3" y="118.9">QB</text>
<text x="487.1" y="121.4">VD13_IN</text>
<text x="487.1" y="123.9">VD12_IN</text>
<text x="510.6" y="121.4">DC</text>
<text x="510.6" y="123.9">DD</text>
<text x="520.2" y="121.4">QC</text>
<text x="520.2" y="123.9">QD</text>
<text x="39.2" y="126.6">V2B</text>
<text x="326.6" y="126.4">RMRD</text>
<text x="346.6" y="131.7">K1B</text>
<text x="374.5" y="131.7">V2B</text>
<text x="396.3" y="126.4">G133</text>
<text x="509.1" y="127.8">FDS</text>
<text x="487" y="136.6">J140_nQ</text>
<text x="510.6" y="136.6">CLK</text>
<text x="16.8" y="139.1">F24</text>
<text x="91" y="139.1">REG1C00_D5</text>
<text x="161.5" y="139.1">RMRD</text>
<text x="300.4" y="141.7">J121</text>
<text x="315.1" y="140.6">1</text>
<text x="315.1" y="143.2">2</text>
<text x="487.1" y="141.7">VD15_IN</text>
<text x="510.6" y="141.7">DA</text>
<text x="520.3" y="141.7">QA</text>
<text x="39.2" y="144.4">V1N</text>
<text x="118" y="144.4">V1N</text>
<text x="184" y="144.4">V1N</text>
<text x="291.7" y="144.3">REG1C00_D5</text>
<text x="299.5" y="146.8">PXH0</text>
<text x="315.1" y="145.7">3</text>
<text x="346.6" y="149.5">K1B</text>
<text x="394.8" y="149.5">V1N</text>
<text x="487.1" y="144.3">VD14_IN</text>
<text x="487.1" y="146.8">VD13_IN</text>
<text x="487.1" y="149.3">VD12_IN</text>
<text x="510.6" y="144.3">DB</text>
<text x="510.6" y="146.8">DC</text>
<text x="510.6" y="149.3">DD</text>
<text x="520.2" y="146.8">QC</text>
<text x="520.2" y="149.3">QD</text>
<text x="520.3" y="144.3">QB</text>
<text x="604.6" y="144.3">A1</text>
<text x="604.6" y="146.8">A2</text>
<text x="604.6" y="149.3">S1</text>
<text x="615.9" y="144.3">X</text>
<text x="631" y="149.5">V1N</text>
<text x="650.3" y="144.3">COL7</text>
<text x="318.6" y="150.7">N3P</text>
<text x="509.1" y="153.3">FDS</text>
<text x="604.6" y="151.9">S2</text>
<text x="604.6" y="154.4">S6</text>
<text x="39.2" y="159.6">K2B</text>
<text x="604.6" y="157">S5</text>
<text x="30" y="167.1">REG1D80_D0</text>
<text x="81.3" y="167.1">A1</text>
<text x="210.9" y="167.1">A</text>
<text x="222.2" y="167.1">X</text>
<text x="256.6" y="167.1">COL2</text>
<text x="328.1" y="164.6">F128</text>
<text x="378.5" y="164.6">G100</text>
<text x="480.3" y="162">REG_1E00_WR</text>
<text x="486.1" y="167.1">DB7_BUF</text>
<text x="510.6" y="162">CLK</text>
<text x="510.6" y="167.1">DA</text>
<text x="520.3" y="167.1">QA</text>
<text x="604.6" y="162">S3</text>
<text x="604.6" y="164.6">S4</text>
<text x="604.6" y="167.1">B2</text>
<text x="81.3" y="169.7">A2</text>
<text x="81.3" y="172.2">A3</text>
<text x="92.7" y="169.7">X</text>
<text x="152.5" y="169.7">A1</text>
<text x="152.5" y="172.2">A2</text>
<text x="163.8" y="169.7">X</text>
<text x="210.9" y="169.7">B</text>
<text x="210.9" y="172.2">S1</text>
<text x="237.3" y="172.3">V1N</text>
<text x="346.6" y="169.8">V2B</text>
<text x="486.1" y="169.7">DB6_BUF</text>
<text x="486.1" y="172.2">DB5_BUF</text>
<text x="510.6" y="169.7">DB</text>
<text x="510.6" y="172.2">DC</text>
<text x="520.2" y="172.2">QC</text>
<text x="520.3" y="169.7">QB</text>
<text x="603.1" y="173.6">T5A</text>
<text x="604.6" y="169.7">B1</text>
<text x="30" y="177.3">REG1D80_D4</text>
<text x="81.3" y="177.3">B1</text>
<text x="81.3" y="179.8">B2</text>
<text x="107.8" y="174.9">V1N</text>
<text x="116.4" y="177.3">REG1C00_D6</text>
<text x="152.5" y="174.7">B1</text>
<text x="152.5" y="177.3">B2</text>
<text x="178.9" y="174.9">V2B</text>
<text x="209.4" y="178.7">T2B</text>
<text x="210.9" y="174.7">S2</text>
<text x="283.8" y="174.7">J140_nQ</text>
<text x="284" y="179.8">VD11_IN</text>
<text x="307.4" y="174.7">CLK</text>
<text x="307.4" y="179.8">DA</text>
<text x="317.1" y="179.8">QA</text>
<text x="383.6" y="179.8">A</text>
<text x="394.9" y="179.8">X</text>
<text x="429.3" y="179.8">F24</text>
<text x="484.4" y="179.8">RES_SYNC</text>
<text x="486.1" y="174.7">DB4_BUF</text>
<text x="510.6" y="174.7">DD</text>
<text x="510.6" y="179.8">CL</text>
<text x="520.2" y="174.7">QD</text>
<text x="81.3" y="182.4">B3</text>
<text x="151" y="181.2">D24</text>
<text x="283.9" y="182.4">VD10_IN</text>
<text x="285" y="184.9">VD9_IN</text>
<text x="307.4" y="182.4">DB</text>
<text x="307.4" y="184.9">DC</text>
<text x="317" y="184.9">QC</text>
<text x="317.1" y="182.4">QB</text>
<text x="383.6" y="182.4">B</text>
<text x="383.6" y="184.9">S1</text>
<text x="410.1" y="185">V1N</text>
<text x="509.1" y="183.8">FDR</text>
<text x="604.6" y="182.4">A1</text>
<text x="604.6" y="184.9">A2</text>
<text x="615.9" y="182.4">X</text>
<text x="650.3" y="182.4">COL6</text>
<text x="30.3" y="187.4">REG1F00_D0</text>
<text x="81.3" y="187.4">C1</text>
<text x="81.3" y="190">C2</text>
<text x="285" y="187.4">VD8_IN</text>
<text x="305.9" y="191.4">FDS</text>
<text x="307.4" y="187.4">DD</text>
<text x="317" y="187.4">QD</text>
<text x="382.1" y="191.4">T2B</text>
<text x="383.6" y="187.4">S2</text>
<text x="604.6" y="187.4">S1</text>
<text x="604.6" y="190">S2</text>
<text x="631" y="187.6">V1N</text>
<text x="30.3" y="197.6">REG1F00_D4</text>
<text x="81.3" y="192.5">C3</text>
<text x="81.3" y="197.6">D1</text>
<text x="604.6" y="192.5">S6</text>
<text x="604.6" y="195.1">S5</text>
<text x="81.3" y="200.1">D2</text>
<text x="81.3" y="202.7">D3</text>
<text x="383.6" y="200.1">A</text>
<text x="383.6" y="202.7">B</text>
<text x="394.9" y="200.1">X</text>
<text x="429.3" y="200.1">F41</text>
<text x="604.6" y="200.1">S3</text>
<text x="604.6" y="202.7">S4</text>
<text x="79.9" y="205.4">T34</text>
<text x="383.6" y="207.8">S2</text>
<text x="383.6" y="205.2">S1</text>
<text x="410.1" y="205.4">V1N</text>
<text x="604.6" y="205.2">B2</text>
<text x="604.6" y="207.8">B1</text>
<text x="30" y="215.4">REG1D80_D1</text>
<text x="81.3" y="215.4">A1</text>
<text x="210.9" y="215.4">A</text>
<text x="222.2" y="215.4">X</text>
<text x="256.6" y="215.4">COL3</text>
<text x="382.1" y="211.7">T2B</text>
<text x="603.1" y="211.7">T5A</text>
<text x="81.3" y="217.9">A2</text>
<text x="81.3" y="220.5">A3</text>
<text x="92.7" y="217.9">X</text>
<text x="152.5" y="217.9">A1</text>
<text x="152.5" y="220.5">A2</text>
<text x="163.8" y="217.9">X</text>
<text x="210.9" y="217.9">B</text>
<text x="210.9" y="220.5">S1</text>
<text x="237.3" y="220.6">V1N</text>
<text x="383.6" y="220.5">A1</text>
<text x="394.9" y="220.5">X</text>
<text x="429.3" y="220.5">COL1</text>
<text x="604.6" y="220.5">A1</text>
<text x="615.9" y="220.5">X</text>
<text x="650.3" y="220.5">COL5</text>
<text x="30" y="225.5">REG1D80_D5</text>
<text x="81.3" y="225.5">B1</text>
<text x="107.8" y="223.1">V1N</text>
<text x="152.5" y="223">B1</text>
<text x="152.5" y="225.5">B2</text>
<text x="178.9" y="223.1">V2B</text>
<text x="209.4" y="226.9">T2B</text>
<text x="210.9" y="223">S2</text>
<text x="383.6" y="223">A2</text>
<text x="383.6" y="225.5">S1</text>
<text x="410.1" y="225.7">V1N</text>
<text x="604.6" y="223">A2</text>
<text x="604.6" y="225.5">S1</text>
<text x="631" y="225.7">V1N</text>
<text x="81.3" y="228.1">B2</text>
<text x="81.3" y="230.6">B3</text>
<text x="151" y="229.5">D24</text>
<text x="383.6" y="228.1">S2</text>
<text x="383.6" y="230.6">S6</text>
<text x="383.6" y="233.2">S5</text>
<text x="604.6" y="228.1">S2</text>
<text x="604.6" y="230.6">S6</text>
<text x="604.6" y="233.2">S5</text>
<text x="30.3" y="235.7">REG1F00_D1</text>
<text x="81.3" y="235.7">C1</text>
<text x="81.3" y="238.2">C2</text>
<text x="383.6" y="238.2">S3</text>
<text x="604.6" y="238.2">S3</text>
<text x="30.3" y="245.9">REG1F00_D5</text>
<text x="81.3" y="240.8">C3</text>
<text x="81.3" y="245.9">D1</text>
<text x="286.8" y="245.9">PXH0</text>
<text x="307.4" y="245.9">CLK</text>
<text x="324.9" y="243.3">E77_QC</text>
<text x="383.6" y="240.8">S4</text>
<text x="383.6" y="243.3">B2</text>
<text x="383.6" y="245.9">B1</text>
<text x="604.6" y="240.8">S4</text>
<text x="604.6" y="243.3">B2</text>
<text x="604.6" y="245.9">B1</text>
<text x="81.3" y="248.4">D2</text>
<text x="81.3" y="250.9">D3</text>
<text x="284" y="250.9">VD11_IN</text>
<text x="307.4" y="250.9">DA</text>
<text x="317.1" y="250.9">QA</text>
<text x="382.1" y="249.8">T5A</text>
<text x="603.1" y="249.8">T5A</text>
<text x="79.9" y="253.6">T34</text>
<text x="283.9" y="253.5">VD10_IN</text>
<text x="285" y="256">VD9_IN</text>
<text x="307.4" y="253.5">DB</text>
<text x="307.4" y="256">DC</text>
<text x="317" y="256">QC</text>
<text x="317.1" y="253.5">QB</text>
<text x="30" y="263.6">REG1D80_D2</text>
<text x="81.3" y="263.6">A1</text>
<text x="285" y="258.6">VD8_IN</text>
<text x="305.9" y="262.5">FDS</text>
<text x="307.4" y="258.6">DD</text>
<text x="317" y="258.6">QD</text>
<text x="383.6" y="258.6">A1</text>
<text x="383.6" y="261.1">A2</text>
<text x="383.6" y="263.6">S1</text>
<text x="394.9" y="258.6">X</text>
<text x="410.1" y="263.8">V1N</text>
<text x="429.3" y="258.6">COL0</text>
<text x="604.6" y="258.6">A1</text>
<text x="604.6" y="261.1">A2</text>
<text x="604.6" y="263.6">S1</text>
<text x="615.9" y="258.6">X</text>
<text x="631" y="263.8">V1N</text>
<text x="650.3" y="258.6">COL4</text>
<text x="81.3" y="266.2">A2</text>
<text x="81.3" y="268.7">A3</text>
<text x="92.7" y="266.2">X</text>
<text x="127.1" y="266.2">CAB1</text>
<text x="383.6" y="266.2">S2</text>
<text x="383.6" y="268.7">S6</text>
<text x="604.6" y="266.2">S2</text>
<text x="604.6" y="268.7">S6</text>
<text x="30" y="273.8">REG1D80_D6</text>
<text x="81.3" y="273.8">B1</text>
<text x="107.8" y="271.4">V1N</text>
<text x="383.6" y="271.3">S5</text>
<text x="604.6" y="271.3">S5</text>
<text x="81.3" y="276.3">B2</text>
<text x="81.3" y="278.9">B3</text>
<text x="324.9" y="281.4">E77_QD</text>
<text x="383.6" y="276.3">S3</text>
<text x="383.6" y="278.9">S4</text>
<text x="383.6" y="281.4">B2</text>
<text x="604.6" y="276.3">S3</text>
<text x="604.6" y="278.9">S4</text>
<text x="604.6" y="281.4">B2</text>
<text x="30.3" y="284">REG1F00_D2</text>
<text x="81.3" y="284">C1</text>
<text x="81.3" y="286.5">C2</text>
<text x="382.1" y="287.9">T5A</text>
<text x="383.6" y="284">B1</text>
<text x="603.1" y="287.9">T5A</text>
<text x="604.6" y="284">B1</text>
<text x="81.3" y="289">C3</text>
<text x="30.3" y="294.1">REG1F00_D6</text>
<text x="81.3" y="294.1">D1</text>
<text x="81.3" y="296.7">D2</text>
<text x="81.3" y="299.2">D3</text>
<text x="79.9" y="301.9">T34</text>
<text x="30" y="311.9">REG1D80_D3</text>
<text x="81.3" y="311.9">A1</text>
<text x="81.3" y="314.4">A2</text>
<text x="81.3" y="317">A3</text>
<text x="92.7" y="314.4">X</text>
<text x="127.1" y="314.4">CAB2</text>
<text x="30" y="322.1">REG1D80_D7</text>
<text x="81.3" y="322.1">B1</text>
<text x="107.8" y="319.7">V1N</text>
<text x="81.3" y="324.6">B2</text>
<text x="81.3" y="327.1">B3</text>
<text x="30.3" y="332.2">REG1F00_D3</text>
<text x="81.3" y="332.2">C1</text>
<text x="81.3" y="334.8">C2</text>
<text x="81.3" y="337.3">C3</text>
<text x="30.3" y="342.4">REG1F00_D7</text>
<text x="81.3" y="342.4">D1</text>
<text x="81.3" y="344.9">D2</text>
<text x="81.3" y="347.5">D3</text>
<text x="79.9" y="350.1">T34</text>
<text x="403.1" y="367.8">RES_SYNC</text>
<text x="380.6" y="377.9">G4_Q</text>
<text x="426.9" y="376.8">1</text>
<text x="402.4" y="383.1">V1N</text>
<text x="426.9" y="379.4">2</text>
<text x="459.8" y="383">READ_SCROLL_B</text>
<text x="210.6" y="388.1">PXH8</text>
<text x="426.9" y="384.5">3</text>
<text x="426.9" y="387">4</text>
<text x="430.4" y="389.5">N4P</text>
<text x="175" y="393.2">PXH6</text>
<text x="210.6" y="390.6">PXH7</text>
<text x="279.5" y="395.7">BB33</text>
<text x="311.2" y="391.8">Read scroll RAM at least</text>
<text x="311.2" y="394.4">once at row 0</text>
<text x="378.1" y="393.2">G29_QA</text>
<text x="194.2" y="398.4">V1N</text>
<text x="209.4" y="400.8">PXH4F</text>
<text x="257.7" y="400.9">V1N</text>
<text x="306.2" y="400.8">ROW0</text>
<text x="402.4" y="398.4">V1N</text>
<text x="210.6" y="403.3">PXH3</text>
<text x="229.7" y="404.7">R6B</text>
<text x="306.2" y="403.3">ROW4</text>
<text x="306.2" y="405.9">ROW3</text>
<text x="342.5" y="405.9">REG1C80_D4</text>
<text x="175" y="408.4">PXH5</text>
<text x="194.2" y="413.6">V1N</text>
<text x="306.2" y="408.4">ROW2</text>
<text x="306.2" y="413.5">ROW1</text>
<text x="306.2" y="416">ROW7</text>
<text x="306.2" y="418.6">ROW6</text>
<text x="372" y="414.9">R2P</text>
<text x="306.2" y="421.1">ROW5</text>
<text x="326.2" y="422.5">R8B</text>
<text x="426.9" y="420">1</text>
<text x="426.9" y="422.6">2</text>
<text x="342.5" y="426.2">REG1C80_D1</text>
<text x="426.9" y="427.6">3</text>
<text x="426.9" y="430.2">4</text>
<text x="459.8" y="426.2">READ_SCROLL_A</text>
<text x="372" y="435.2">R2P</text>
<text x="430.4" y="432.7">N4P</text>
<text x="547.4" y="464.1">FILE NAME:</text>
<text x="614.2" y="463.6">DATE:</text>
<text x="547.4" y="469.5">DESIGN TITLE:</text>
<text x="614.5" y="473">PAGE:</text>
<text x="547.4" y="479.8">BY:</text>
<text x="553" y="479.8">Sean Gonsalves</text>
<text x="593.3" y="479.9">REV:</text>
</g>
</svg>
